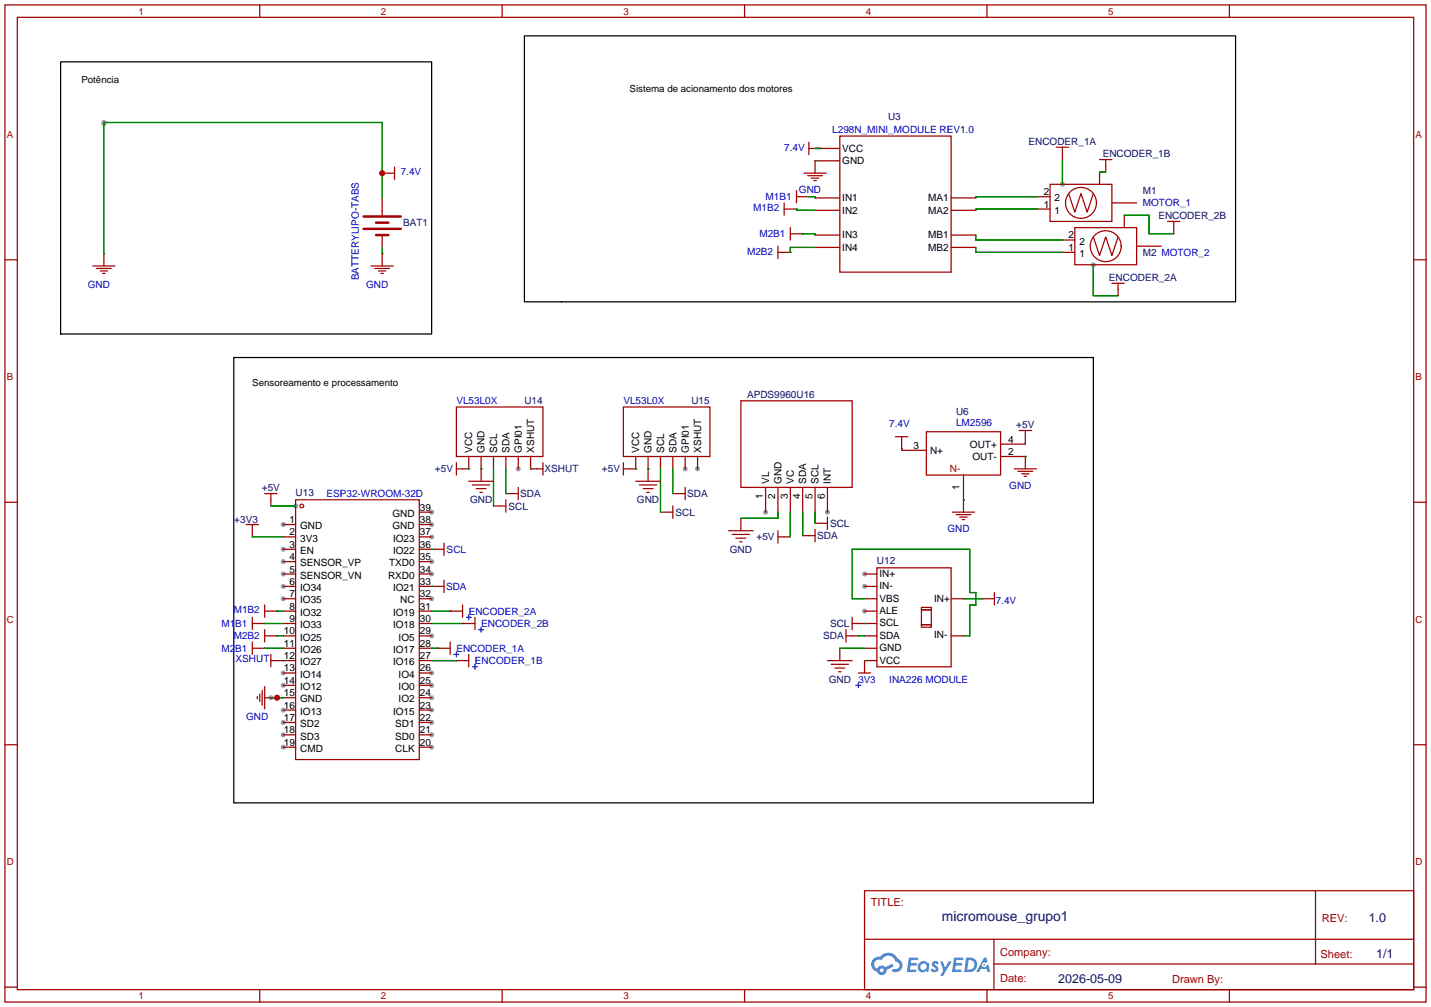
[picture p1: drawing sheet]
<svg xmlns="http://www.w3.org/2000/svg" width="294mm" height="207mm" viewBox="0 0 294 207" stroke-linecap="round" stroke-linejoin="round" font-family="sans-serif">
<g fill="#999">
<circle cx="177.5" cy="120.4" r=".51"/>
<circle cx="177.5" cy="117.9" r=".51"/>
<circle cx="177.5" cy="125.5" r=".51"/>
<circle cx="58.2" cy="107.7" r=".51"/>
<circle cx="58.2" cy="112.8" r=".51"/>
<circle cx="58.2" cy="115.3" r=".51"/>
<circle cx="58.2" cy="117.9" r=".51"/>
<circle cx="58.2" cy="120.4" r=".51"/>
<circle cx="58.2" cy="122.9" r=".51"/>
<circle cx="58.2" cy="138.2" r=".51"/>
<circle cx="58.2" cy="140.7" r=".51"/>
<circle cx="58.2" cy="145.8" r=".51"/>
<circle cx="58.2" cy="148.3" r=".51"/>
<circle cx="58.2" cy="150.9" r=".51"/>
<circle cx="58.2" cy="153.4" r=".51"/>
<circle cx="88.6" cy="153.4" r=".51"/>
<circle cx="88.6" cy="150.9" r=".51"/>
<circle cx="88.6" cy="148.3" r=".51"/>
<circle cx="88.6" cy="145.8" r=".51"/>
<circle cx="88.6" cy="143.3" r=".51"/>
<circle cx="88.6" cy="140.7" r=".51"/>
<circle cx="88.6" cy="138.2" r=".51"/>
<circle cx="88.6" cy="130.6" r=".51"/>
<circle cx="88.6" cy="122.9" r=".51"/>
<circle cx="88.6" cy="117.9" r=".51"/>
<circle cx="88.6" cy="115.3" r=".51"/>
<circle cx="88.6" cy="110.2" r=".51"/>
<circle cx="88.6" cy="107.7" r=".51"/>
<circle cx="88.6" cy="105.2" r=".51"/>
<circle cx="106.4" cy="96.3" r=".51"/>
<circle cx="140.7" cy="96.3" r=".51"/>
<circle cx="143.3" cy="96.3" r=".51"/>
<circle cx="157.2" cy="105.2" r=".51"/>
<circle cx="169.9" cy="105.2" r=".51"/>
<circle cx="21.3" cy="25.4" r=".51"/>
<circle cx="21.3" cy="25.1" r=".51"/>
<circle cx="55.6" cy="143.3" r=".51"/>
<circle cx="218.2" cy="37.8" r=".51"/>
<circle cx="224.5" cy="54.4" r=".51"/>
<circle cx="60.7" cy="103.9" r=".51"/>
</g>
<g fill="none" stroke="#a10000" stroke-width=".25">
<path d="M1 1h291.9v204.7h-291.9zM3.6 3.6h286.7v199.6h-286.7zM53.3 1v2.6M103.1 1v2.6M152.9 1v2.6M202.7 1v2.6M252.5 1v2.6M1 53.3h2.6M290.3 53.3h2.6M1 103.1h2.6M290.3 103.1h2.6M1 152.9h2.6"/>
<path d="M290.3 152.9h2.6M177.5 182.9h112.8v20.3h-112.8zM177.6 192.8h112.6M204.1 197.9h86.1M204.1 192.8v10.2M270.2 182.9v15M1 202.7h2.6M53.3 203.2v2.5M103.1 203.2v2.5M152.9 203.2v2.5M202.7 203.2v2.5M252.5 203.2v2.5"/>
<path d="M290.3 202.7h2.6"/>
</g>
<g fill="#5487ff">
<path d="M191.6 197.5l.5-.2 .4 .1 .3 .3-.3 .4a.33 .33 0 0 0-.2-.3 .33 .33 0 0 0-.4 .1l.1 .1a.86 .86 0 0 1 .6 .7 .86 .86 0 0 1-.2 .8l-.7 .1-.6-.4 .3-.4 .5 .3 .3-.1-.1-.2a.88 .88 0 0 1-.5-1.3z"/>
<path d="M193.1 197.4h.5l.5 1.3 .7-1.3h.6l-1.7 3h-.6l.6-1.1z"/>
<path d="M186.6 196.6h1.7l.2 .1-.1 .4h-1.2l-.1 .6h1l.3 .3-.3 .3h-1.1l-.1 .8h1.2l.1 .2-.1 .2-1.9 .1z"/>
<path d="M195.9 196.6h1.7l.2 .1-.1 .4h-1.3l-.1 .6h1.1l.3 .3-.3 .3h-1.1l-.1 .8h1.2l.1 .2-.1 .2-1.9 .1z"/>
<path d="M202.1 196.6h.5l.2 .9-.4 .2a.5 .5 0 0 0-.7 .2 .5 .5 0 0 0 .3 .7 .5 .5 0 0 0 .6-.4l.4-.2 .4 1.6h-.6l-.2-.7h-1.2l-.3 .7h-.6z"/>
<path d="M198.4 196.6l-.4 3h1a1.51 1.51 0 0 0 1.7-1.5 1.51 1.51 0 0 0-1.8-1.5zM198.9 197.1a1.02 1.02 0 0 1 1.2 1.2 1.02 1.02 0 0 1-1.4 .8z"/>
<path d="M188.9 197.6a1.11 1.11 0 0 0-.3 1.6 1.11 1.11 0 0 0 1.6 .2l.5 .2 .2-1.7-.4-.2a1.02 1.02 0 0 0-1.6-.1zM188.9 198.5a.7 .7 0 0 1 1.4 0 .7 .7 0 0 1-1.4 0z"/>
<path d="M179.4 196.9a1.58 1.58 0 0 0 .7 2.6 1.01 1.01 0 0 0 1.2 .7 1.01 1.01 0 0 0 .8-1.1l1.4-.7-.3-.5-1.3 .7a1.03 1.03 0 0 0-1.8 .3 1 1 0 0 1-.4-1.4 1 1 0 0 1 1.4-.3 1.49 1.49 0 0 1 1.5-1 1.49 1.49 0 0 1 1.3 1.2 .82 .82 0 0 1 .8 1.1 .82 .82 0 0 1-1.2 .5 .31 .31 0 0 0-.3 .3 .31 .31 0 0 0 .3 .3 1.43 1.43 0 0 0 1.8-.9 1.43 1.43 0 0 0-.9-1.8 2.19 2.19 0 0 0-3.7-.5l-.8 .1zM180.7 199.2a.4 .4 0 0 1 .8 0 .4 .4 0 0 1-.8 0z"/>
<circle cx="202.1" cy="198.1" r=".19"/>
</g>
<g fill="none" stroke="#a10000" stroke-width=".25">
<path d="M78.5 35.6h.1M78.5 35.6h2.5M81 34.3v2.5M163.6 39.1v2.6M165.1 35.6h4.6M165.9 36.1h3M166.1 30.5h6.4M166.1 29.2v2.6M166.6 36.6h1.5M167.1 37.1h.5M167.4 33h.1M167.4 33h5.1"/>
<path d="M167.4 33v2.6M168.7 30.5h.1M172.5 27.9h22.8v28h-22.8zM215.6 37.8h12.7v7.7h-12.7zM216.9 30.2h2.6M218.2 30.2v2.6M219.5 39.8l1.2 3.8 1.3-3.8 1.3 3.8 1.2-3.8M225.8 35.3v2.5M225.8 32.8h2.5M227.1 32.8v2.5M19 54.6h4.6M19.8 55.1h3.1"/>
<path d="M20.6 55.6h1.5M21.1 56.1h.5M21.3 52.1h.1M21.3 52.1v2.5M76.2 54.6h4.6M77 55.1h3M77.7 55.6h1.5M78.2 56.1h.5M78.5 52.1h.1M78.5 40.6v3.6M78.5 48.3v2.5M78.5 52.1v2.5"/>
<path d="M159.8 51.8h2.5M159.8 50.5v2.6M161 42.9h2.6M161 41.7v2.5M162.3 51.8h.1M162.3 48h2.5M162.3 46.7v2.6M163.6 42.9h.1M163.6 40.4h2.5M164.8 48h.1M166.1 40.4h.1M167.4 40.6h5.1"/>
<path d="M167.4 43.2h5.1M167.4 48.3h5.1M167.4 50.8h5.1M195.3 40.6h5.1M195.3 43.2h5.1M195.3 48.3h5.1M195.3 50.8h5.1M213.1 40.4h2.5M213.1 42.9h2.5M218.2 51.8h2.5M218.2 49.3h2.5M220.7 46.7h12.7v7.7h-12.7z"/>
<path d="M224.5 48.6l1.3 3.9 1.3-3.9 1.2 3.9 1.3-3.9M228.3 41.7h5.1M228.3 58.2h2.6M229.6 58.2v2.5M230.9 44.2v2.5M233.4 50.5h5.1M239.8 45.5h2.5M241 45.5v2.5M93.7 83.6h17.8v10.1h-17.8zM93.7 95v2.5M96.3 93.7v2.6h-2.6M96.3 98.8h5"/>
<path d="M97 99.6h3.6M98.8 93.7v5.1M101.3 93.7v2.6M103.9 93.7v2.6M106.4 93.7v2.6M109 93.7v2.6h2.5M111.5 95v2.5M128 83.6h17.8v10.1h-17.8zM128 95v2.5M130.6 93.7v2.6h-2.6M130.6 98.8h5M131.3 99.6h3.6"/>
<path d="M133.1 93.7v5.1M135.6 93.7v2.6M138.2 93.7v2.6M140.7 93.7v2.6M143.3 93.7v2.6M152.1 82.3h22.9v17.8h-22.9zM183.9 89.7h2.5M185.2 92.2h.1M185.2 92.5h5M185.2 89.7v2.5M190.2 88.6h15.3v8.9h-15.3zM197.9 97.5v7.7"/>
<path d="M205.5 91.2h5.1M205.5 93.7h5.1M208.3 96.3h4.6M209 96.8h3.1M209.3 88.4h2.5M209.8 97.3h1.5M210.3 97.8h.5M210.6 93.7h.1M210.6 88.4v2.5M210.6 93.7v2.6M50.5 107.7h2.6M51.8 107.7v2.5"/>
<path d="M54.4 101.3h2.5M55.6 101.3v2.6M58.2 117.9h2.5M58.2 107.7h2.5M58.2 110.2h2.5M58.2 112.8h2.5M58.2 115.3h2.5M60.7 102.6h25.4v53.4h-25.4zM86.1 105.2h2.5M86.1 117.9h2.5M86.1 107.7h2.5M86.1 110.2h2.5"/>
<path d="M86.1 112.8h5.1M86.1 115.3h2.5M91.2 111.5v2.5M91.2 119.1v2.6M97.8 100.3h2M98.6 101.1h.5M101.3 103.9h2.6M103.9 102.6v2.6M103.9 101.3h2.5M106.4 100.1v2.5M132.1 100.3h2M132.8 101.1h.5"/>
<path d="M135.6 105.2h2.6M138.2 103.9v2.5M138.2 101.3h2.5M140.7 100.1v2.5M149.6 109h5.1M150.4 109.7h3.5M151.1 110.5h2.1M151.9 111.3h.5M152.1 106.4v2.6M157.2 100.1v5.1M159.8 100.1v5.1M159.8 109v2.5"/>
<path d="M159.8 110.2h2.5M162.3 100.1v5.1M164.8 100.1v5.1M164.8 110h2.6M167.4 100.1v5.1M167.4 108.7v2.6M167.4 107.4h2.5M169.9 100.1v5.1M169.9 106.2v2.5M177.5 117.9h2.6M180.1 116.6h15.2v20.3h-15.2zM195.6 105.2h4.6"/>
<path d="M196.3 105.7h3.1M197.1 106.2h1.5M197.6 106.7h.5M197.9 102.6h.1M51.8 133.1h2.6M51.8 128h2.6M51.8 126.7v2.6M51.8 131.8v2.6M54.4 133.1h.1M54.4 128h.1M54.4 130.6h2.5M54.4 125.5h2.5"/>
<path d="M54.4 124.2v2.5M54.4 129.3v2.5M55.6 135.6h5.1M55.6 134.4v2.5M56.9 130.6h.1M56.9 125.5h.1M58.2 135.6h.1M58.2 138.2h2.5M58.2 122.9h2.5M58.2 133.1h2.5M58.2 128h2.5M58.2 130.6h2.5"/>
<path d="M58.2 120.4h2.5M58.2 125.5h2.5M86.1 138.2h2.5M86.1 122.9h2.5M86.1 135.6h2.5M86.1 133.1h2.5M86.1 128h2.5M86.1 130.6h2.5M86.1 120.4h5.1M86.1 125.5h2.5M89.9 133.1h.1M89.9 133.1h2.6"/>
<path d="M92.5 125.5h.1M92.5 125.5h2.5M92.5 131.8v2.6M93.7 135.6h.1M93.7 135.6h2.6M95 128h.1M95 128h2.5M95 124.2v2.5M96.3 134.4v2.5M97.5 126.7v2.6M169.9 135.6h5.1M170.7 136.4h3.5"/>
<path d="M171.4 137.2h2.1M172.2 137.9h.5M172.5 133.1v2.5M173.7 130.6h2.6M173.7 129.3v2.5M175 128h5.1M175 126.7v2.6M176.3 138.2h2.5M177.5 135.6h.1M177.5 135.6v2.6M177.5 122.9h2.6M177.5 135.6h2.6"/>
<path d="M177.5 133.1h2.6M177.5 130.6h2.6M177.5 120.4h2.6M177.5 125.5h2.6M189.2 125.2h2.1v3.1h-2.1zM189.2 124.7h2.1v.5h-2.1zM189.2 128.3h2.1v.5h-2.1zM195.3 122.9h2.6M195.3 130.6h2.6M201.7 122.9h.1M201.7 122.9h2.5M204.2 121.7v2.5"/>
<path d="M52.8 143v.5M53.3 142.5v1.5M53.8 141.7v3.1M54.4 143.3h2.5M54.4 141v4.5M56.9 143.3h.1M58.2 140.7h2.5M58.2 143.3h2.5M58.2 145.8h2.5M58.2 148.3h2.5M58.2 150.9h2.5M58.2 153.4h2.5"/>
<path d="M86.1 140.7h2.5M86.1 143.3h2.5M86.1 145.8h2.5M86.1 148.3h2.5M86.1 150.9h2.5M86.1 153.4h2.5"/>
<circle cx="222" cy="41.7" r="3.2"/>
<circle cx="227.1" cy="50.5" r="3.2"/>
<circle cx="62" cy="103.9" r=".38"/>
</g>
<path d="M74.7 44.5h7.6M74.7 47h7.6M77.2 45.7h2.6M77.2 48.3h2.6" fill="none" stroke="#a10000" stroke-width=".51"/>
<path d="M12.4 12.7h76.2v55.9h-76.2zM107.7 7.4h146v54.6h-146zM48 73.4h176.5v91.4h-176.5z" fill="none" stroke="#000" stroke-width=".25"/>
<g fill="none" stroke="#008700" stroke-width=".25">
<path d="M21.3 25.4v26.7M21.3 25.1h57.2v15.5M167.4 33h.1M167.4 30.5h1.3M218.2 32.8v5M225.8 35.3h1.3M78.5 50.8v1.3M163.6 42.9v.3h3.8M164.8 48h2.6v.3M166.1 40.4h1.3v.2M167.4 50.8h-5.1v1M200.4 48.3v1h17.8"/>
<path d="M200.4 50.8v1h17.8M213.1 40.4h-12.7v.2M213.1 42.9h-12.7v.3M224.5 54.4v6.3h5.1M230.9 44.2h5.1v3.8h5M96.3 96.3h.1M98.8 96.3h.1M101.3 96.3v7.6M103.9 96.3v5M109 96.3h.1M130.6 96.3h.1M133.1 96.3h.1"/>
<path d="M135.6 96.3v8.9M138.2 96.3v5M185.2 92.2v.3M210.6 93.7h.1M210.6 90.9v.3M51.8 110.2h6.4M55.6 103.9h5.1M88.6 112.8h.1M159.8 105.2v1.2h-7.7M162.3 105.2v5M164.8 105.2v4.8M167.4 105.2v2.2"/>
<path d="M197.9 102.6h.1M54.4 133.1h3.8M54.4 128h3.8M56.9 125.5h1.3M56.9 130.6h1.3M58.2 135.6h.1M88.6 120.4h.1M88.6 133.1h1.3M88.6 128h6.4M88.6 125.5h3.9M88.6 135.6h5.1M172.5 133.1h5"/>
<path d="M176.3 130.6h1.2M177.5 135.6h.1M177.5 128h.1M177.5 122.9h-2.5v-10.1h24.1v8.9h1.3v2.5h-1.3v6.4h-1.2M197.9 122.9h3.8M55.6 143.3h2.6"/>
</g>
<path d="M93.2 134.4h1M93.7 133.9v1M95.8 126.7h1M96.3 126.2v1.1M97 136.9h1M97.5 136.4v1M98.3 129.3h1M98.8 128.8v1M175.8 140.7h1M176.3 140.2v1" fill="none" stroke="#00f" stroke-width=".25"/>
<g fill="#c00">
<circle cx="78.5" cy="35.6" r=".63"/>
<circle cx="56.9" cy="143.3" r=".63"/>
</g>
<text font-size="2.9" fill="#000080" x="193.5" y="189.1">micromouse_grupo1</text>
<g font-size="2.6" fill="#000080">
<text x="281.1" y="189.3">1.0</text>
<text x="282.6" y="196.7">1/1</text>
<text x="217.3" y="201.8">2026-05-09</text>
</g>
<g font-size="2.3" fill="#a00000">
<text x="178.8" y="186">TITLE:</text>
<text x="271.4" y="189.3">REV:</text>
<text x="205.4" y="196.2">Company:</text>
<text x="271.2" y="196.6">Sheet:</text>
<text x="205.4" y="201.7">Date:</text>
<text x="240.7" y="201.8">Drawn By:</text>
</g>
<g font-size="2.1" fill="#00f">
<text x="170.9" y="27.2">L298N_MINI_MODULE REV1.0</text>
<text x="161" y="31">7.4V</text>
<text x="82.3" y="36">7.4V</text>
<text x="157.2" y="41.1">M1B1</text>
<text x="164.1" y="39.7">GND</text>
<text x="154.7" y="43.4">M1B2</text>
<text x="234.7" y="42.4">MOTOR_1</text>
<text x="153.4" y="52.3">M2B2</text>
<text x="156" y="48.7">M2B1</text>
<text x="18" y="59.1">GND</text>
<text x="73.7" y="57.6" transform="rotate(-90 73.7 57.6)">BATTERYLIPO-TABS</text>
<text x="75.2" y="59.1">GND</text>
<text x="93.7" y="83">VL53L0X</text>
<text x="128" y="83">VL53L0X</text>
<text x="182.6" y="87.6">7.4V</text>
<text x="196.3" y="87.5">LM2596</text>
<text x="207.3" y="100.4">GND</text>
<text x="67.1" y="102.1">ESP32-WROOM-32D</text>
<text x="91.7" y="113.5">SCL</text>
<text x="194.6" y="109.3">GND</text>
<text x="48" y="125.9">M1B2</text>
<text x="91.6" y="121.1">SDA</text>
<text x="204.5" y="124">7.4V</text>
<text x="45.5" y="128.7">M1B1</text>
<text x="48" y="131.3">M2B2</text>
<text x="96.3" y="126.2">ENCODER_2A</text>
<text x="98.8" y="128.7">ENCODER_2B</text>
<text x="45.5" y="133.8">M2B1</text>
<text x="48.4" y="136">XSHUT</text>
<text x="93.7" y="133.8">ENCODER_1A</text>
<text x="97.5" y="136.4">ENCODER_1B</text>
<text x="182.6" y="140.2">INA226 MODULE</text>
<text x="50.5" y="147.8">GND</text>
</g>
<g font-size="2.1" fill="#000080">
<text x="182.4" y="24.7">U3</text>
<text x="211.2" y="29.7">ENCODER_1A</text>
<text x="226.5" y="32.2">ENCODER_1B</text>
<text x="234.7" y="39.8">M1</text>
<text x="82.8" y="46.3">BAT1</text>
<text x="237.9" y="44.9">ENCODER_2B</text>
<text x="234.7" y="52.5">M2 MOTOR_2</text>
<text x="227.7" y="57.6">ENCODER_2A</text>
<text x="107.7" y="83">U14</text>
<text x="142" y="83">U15</text>
<text x="153.4" y="81.8">APDS9960U16</text>
<text x="196.3" y="85.2">U6</text>
<text x="208.7" y="87.8">+5V</text>
<text x="53.8" y="100.8">+5V</text>
<text x="60.7" y="101.8">U13</text>
<text x="89.3" y="97">+5V</text>
<text x="111.8" y="97">XSHUT</text>
<text x="123.6" y="97">+5V</text>
<text x="48.1" y="107.4">+3V3</text>
<text x="96.5" y="103.3">GND</text>
<text x="104.4" y="104.6">SCL</text>
<text x="106.9" y="102.1">SDA</text>
<text x="130.8" y="103.3">GND</text>
<text x="138.7" y="105.9">SCL</text>
<text x="141.1" y="102.1">SDA</text>
<text x="149.9" y="113.5">GND</text>
<text x="155.4" y="111">+5V</text>
<text x="167.8" y="110.7">SDA</text>
<text x="170.5" y="108.2">SCL</text>
<text x="180.1" y="115.8">U12</text>
<text x="169.1" y="131.3">SDA</text>
<text x="170.5" y="128.7">SCL</text>
<text x="170.2" y="140.2">GND</text>
</g>
<g font-size="2.1">
<text x="173" y="31.2">VCC</text>
<text x="173" y="33.7">GND</text>
<text x="173" y="41.3">IN1</text>
<text x="190.6" y="41.3">MA1</text>
<text x="214.4" y="40.1">2</text>
<text x="216.6" y="41.3">2</text>
<text x="173" y="43.9">IN2</text>
<text x="190.6" y="43.9">MA2</text>
<text x="214.4" y="42.6">1</text>
<text x="216.6" y="43.9">1</text>
<text x="173" y="49">IN3</text>
<text x="173" y="51.5">IN4</text>
<text x="190.6" y="49">MB1</text>
<text x="190.6" y="51.5">MB2</text>
<text x="219.5" y="49">2</text>
<text x="219.5" y="51.5">1</text>
<text x="221.7" y="50.2">2</text>
<text x="221.7" y="52.8">1</text>
<text x="97" y="93" transform="rotate(-90 97 93)">VCC</text>
<text x="99.5" y="93" transform="rotate(-90 99.5 93)">GND</text>
<text x="102.1" y="93" transform="rotate(-90 102.1 93)">SCL</text>
<text x="104.6" y="93" transform="rotate(-90 104.6 93)">SDA</text>
<text x="107.2" y="93" transform="rotate(-90 107.2 93)">GPI01</text>
<text x="109.7" y="93" transform="rotate(-90 109.7 93)">XSHUT</text>
<text x="131.3" y="93" transform="rotate(-90 131.3 93)">VCC</text>
<text x="133.8" y="93" transform="rotate(-90 133.8 93)">GND</text>
<text x="136.4" y="93" transform="rotate(-90 136.4 93)">SCL</text>
<text x="138.9" y="93" transform="rotate(-90 138.9 93)">SDA</text>
<text x="141.4" y="93" transform="rotate(-90 141.4 93)">GPI01</text>
<text x="144" y="93" transform="rotate(-90 144 93)">XSHUT</text>
<text x="187.6" y="92.1">3</text>
<text x="191" y="93.2">N+</text>
<text x="199.2" y="91.9">OUT+</text>
<text x="199.7" y="94.4">OUT-</text>
<text x="207" y="90.9">4</text>
<text x="207" y="93.4">2</text>
<text x="158" y="99.3" transform="rotate(-90 158 99.3)">VL</text>
<text x="160.5" y="99.3" transform="rotate(-90 160.5 99.3)">GND</text>
<text x="163" y="99.3" transform="rotate(-90 163 99.3)">VC</text>
<text x="165.6" y="99.3" transform="rotate(-90 165.6 99.3)">SDA</text>
<text x="168.1" y="99.3" transform="rotate(-90 168.1 99.3)">SCL</text>
<text x="170.7" y="99.3" transform="rotate(-90 170.7 99.3)">INT</text>
<text x="197.1" y="100.7" transform="rotate(-90 197.1 100.7)">1</text>
<text x="59.4" y="107.4">1</text>
<text x="80.6" y="106.1">GND</text>
<text x="86.2" y="107.4">38</text>
<text x="86.2" y="104.8">39</text>
<text x="156.7" y="102.5" transform="rotate(-90 156.7 102.5)">1</text>
<text x="159.2" y="102.5" transform="rotate(-90 159.2 102.5)">2</text>
<text x="161.8" y="102.5" transform="rotate(-90 161.8 102.5)">3</text>
<text x="164.3" y="102.5" transform="rotate(-90 164.3 102.5)">4</text>
<text x="166.8" y="102.5" transform="rotate(-90 166.8 102.5)">5</text>
<text x="169.4" y="102.5" transform="rotate(-90 169.4 102.5)">6</text>
<text x="59.4" y="109.9">2</text>
<text x="59.4" y="112.5">3</text>
<text x="61.6" y="108.7">GND</text>
<text x="61.6" y="111.2">3V3</text>
<text x="61.6" y="113.7">EN</text>
<text x="80.6" y="108.7">GND</text>
<text x="80.7" y="113.7">IO22</text>
<text x="80.7" y="111.2">IO23</text>
<text x="86.2" y="112.5">36</text>
<text x="86.2" y="109.9">37</text>
<text x="59.4" y="115">4</text>
<text x="59.4" y="117.5">5</text>
<text x="61.6" y="116.3">SENSOR_VP</text>
<text x="61.6" y="118.8">SENSOR_VN</text>
<text x="79.7" y="118.8">RXD0</text>
<text x="79.9" y="116.3">TXD0</text>
<text x="86.2" y="117.5">34</text>
<text x="86.2" y="115">35</text>
<text x="180.6" y="118.5">IN+</text>
<text x="59.4" y="120.1">6</text>
<text x="59.4" y="122.6">7</text>
<text x="59.4" y="125.2">8</text>
<text x="61.6" y="121.4">IO34</text>
<text x="61.6" y="123.9">IO35</text>
<text x="80.7" y="121.4">IO21</text>
<text x="82.2" y="123.9">NC</text>
<text x="86.2" y="125.2">31</text>
<text x="86.2" y="122.6">32</text>
<text x="86.2" y="120.1">33</text>
<text x="180.6" y="121">IN-</text>
<text x="180.6" y="123.5">VBS</text>
<text x="191.8" y="123.5">IN+</text>
<text x="58.3" y="130.2">10</text>
<text x="59.4" y="127.7">9</text>
<text x="61.6" y="126.4">IO32</text>
<text x="61.6" y="129">IO33</text>
<text x="61.6" y="131.5">IO25</text>
<text x="80.7" y="129">IO18</text>
<text x="80.7" y="126.4">IO19</text>
<text x="81.9" y="131.5">IO5</text>
<text x="86.2" y="130.2">29</text>
<text x="86.2" y="127.7">30</text>
<text x="180.6" y="128.6">SCL</text>
<text x="180.6" y="131.2">SDA</text>
<text x="180.6" y="126.1">ALE</text>
<text x="191.8" y="130.9">IN-</text>
<text x="58.3" y="132.8">11</text>
<text x="58.3" y="135.3">12</text>
<text x="58.3" y="137.9">13</text>
<text x="61.6" y="134.1">IO26</text>
<text x="61.6" y="136.6">IO27</text>
<text x="80.7" y="136.6">IO16</text>
<text x="80.7" y="134.1">IO17</text>
<text x="86.2" y="137.9">26</text>
<text x="86.2" y="135.3">27</text>
<text x="86.2" y="132.8">28</text>
<text x="180.6" y="136.2">VCC</text>
<text x="180.6" y="133.7">GND</text>
<text x="58.3" y="140.4">14</text>
<text x="58.3" y="142.9">15</text>
<text x="61.6" y="139.1">IO14</text>
<text x="61.6" y="141.7">IO12</text>
<text x="81.9" y="141.7">IO0</text>
<text x="81.9" y="139.1">IO4</text>
<text x="86.2" y="142.9">24</text>
<text x="86.2" y="140.4">25</text>
<text x="58.3" y="145.5">16</text>
<text x="58.3" y="148">17</text>
<text x="61.6" y="144.2">GND</text>
<text x="61.6" y="146.8">IO13</text>
<text x="61.6" y="149.3">SD2</text>
<text x="80.7" y="146.8">IO15</text>
<text x="81.2" y="149.3">SD1</text>
<text x="81.9" y="144.2">IO2</text>
<text x="86.2" y="148">22</text>
<text x="86.2" y="145.5">23</text>
<text x="58.3" y="150.6">18</text>
<text x="58.3" y="153.1">19</text>
<text x="61.6" y="151.8">SD3</text>
<text x="61.6" y="154.4">CMD</text>
<text x="81.2" y="154.4">CLK</text>
<text x="81.2" y="151.8">SD0</text>
<text x="86.2" y="153.1">20</text>
<text x="86.2" y="150.6">21</text>
</g>
<text font-size="2.1" fill="#a00000" x="195.1" y="96.8">N-</text>
<g font-size="2" fill="#a00000">
<text x="28.4" y="3">1</text>
<text x="78.2" y="3">2</text>
<text x="128" y="3">3</text>
<text x="177.8" y="3">4</text>
<text x="227.6" y="3">5</text>
<text x="1.4" y="28.3">A</text>
<text x="290.7" y="28.3">A</text>
<text x="1.4" y="78">B</text>
<text x="290.7" y="78">B</text>
<text x="1.4" y="127.8">C</text>
<text x="290.7" y="127.8">C</text>
<text x="1.4" y="177.6">D</text>
<text x="290.7" y="177.6">D</text>
<text x="28.4" y="205.2">1</text>
<text x="78.2" y="205.2">2</text>
<text x="128" y="205.2">3</text>
<text x="177.8" y="205.2">4</text>
<text x="227.6" y="205.2">5</text>
</g>
<g font-size="2">
<text x="16.7" y="17.1">Potência</text>
<text x="129.3" y="18.9">Sistema de acionamento dos motores</text>
<text x="51.8" y="79.2">Sensoreamento e processamento</text>
</g>
<text font-size="2" fill="#00f" x="176.3" y="140.2">3V3</text>
</svg>
